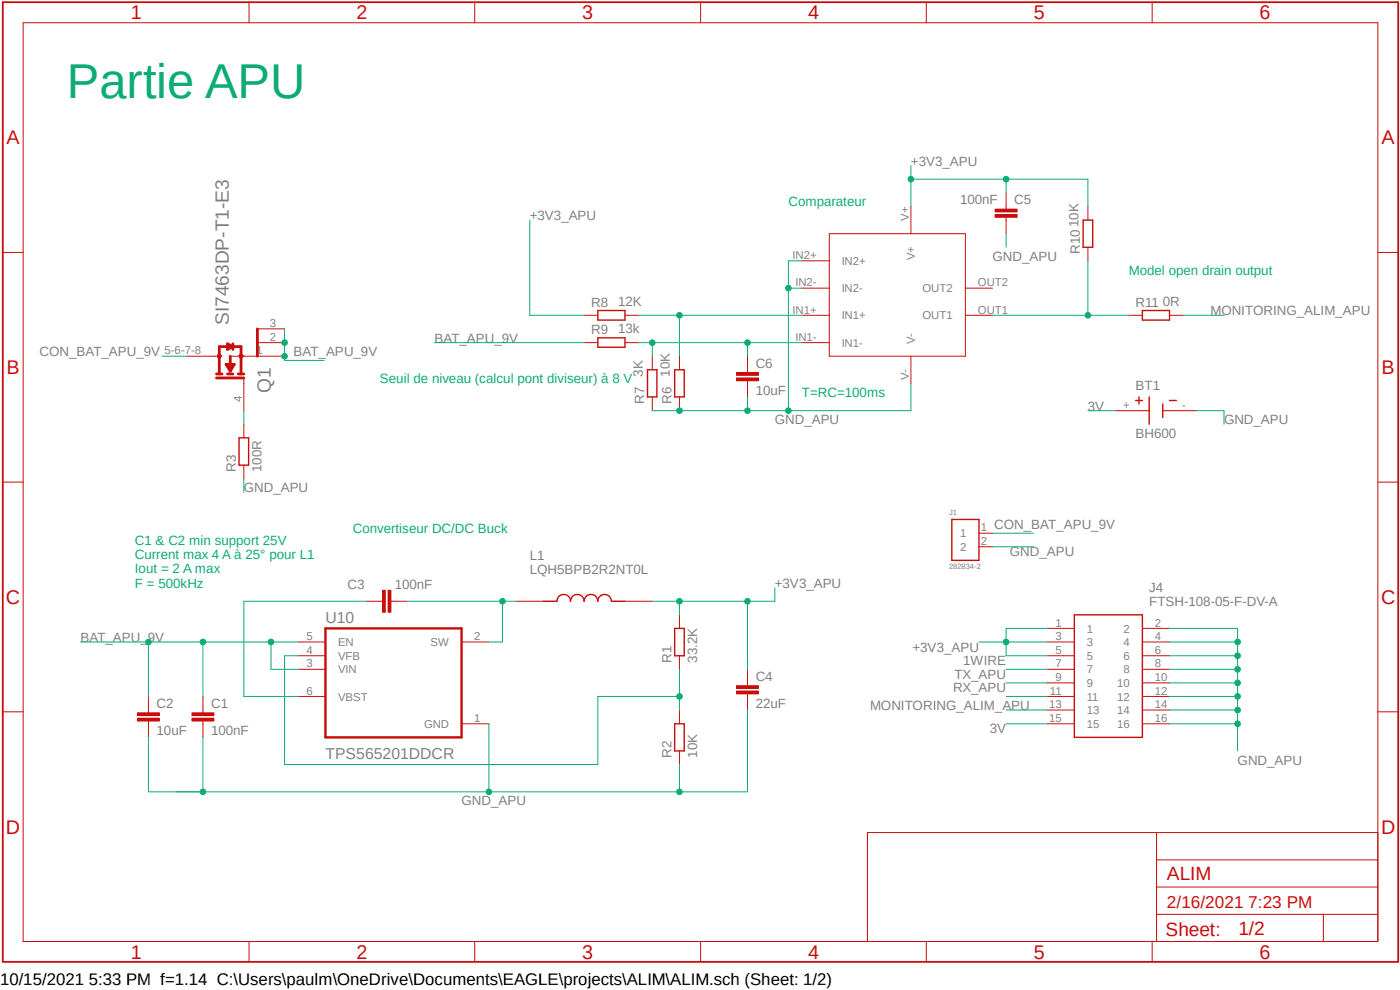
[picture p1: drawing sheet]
<svg xmlns="http://www.w3.org/2000/svg" width="297mm" height="210mm" viewBox="0 0 297 210" stroke-linecap="round" stroke-linejoin="round" font-family="sans-serif">
<path d="M0 .1l297.1 204.6M297.1 .1l-297.1 204.6" fill="none" stroke="#fff" stroke-width=".21"/>
<path d="M69 133.3h28.9v23.1h-28.9z" fill="none" stroke="#c90d0c" stroke-width=".51"/>
<path d="M63.3 136.2h5.7M63.3 139.1h5.7M97.9 136.2h5.8M43.1 150.6v.6M43.1 153v.5M63.3 142h5.7M63.3 147.7h5.7M97.9 153.5h5.8" fill="none" stroke="#c90d0c" stroke-width=".21"/>
<path d="M40.7 152.4h4.7v.6h-4.7z" fill-rule="evenodd" fill="#c90d0c"/>
<path d="M40.7 152.4h4.7v.6h-4.7z" fill="none" stroke="#c90d0c" stroke-width=".21"/>
<path d="M40.7 151.2h4.7v.6h-4.7z" fill-rule="evenodd" fill="#c90d0c"/>
<path d="M31.5 150.6v.6M31.5 153v.5M40.7 151.2h4.7v.6h-4.7zM43.1 147.7v2.9M43.1 153.5v2.9" fill="none" stroke="#c90d0c" stroke-width=".21"/>
<path d="M29.2 152.4h4.6v.6h-4.6z" fill-rule="evenodd" fill="#c90d0c"/>
<path d="M29.2 152.4h4.6v.6h-4.6z" fill="none" stroke="#c90d0c" stroke-width=".21"/>
<path d="M29.2 151.2h4.6v.6h-4.6z" fill-rule="evenodd" fill="#c90d0c"/>
<path d="M80.6 127.6h.6M82.9 127.6h.6M29.2 151.2h4.6v.6h-4.6zM31.5 147.7v2.9M31.5 153.5v2.9" fill="none" stroke="#c90d0c" stroke-width=".21"/>
<path d="M82.3 125.2h.6v4.7h-.6z" fill-rule="evenodd" fill="#c90d0c"/>
<path d="M82.3 125.2h.6v4.7h-.6z" fill="none" stroke="#c90d0c" stroke-width=".21"/>
<path d="M81.2 125.2h.5v4.7h-.5z" fill-rule="evenodd" fill="#c90d0c"/>
<path d="M77.7 127.6h2.9M81.2 125.2h.5v4.7h-.5zM83.5 127.6h2.9M109.5 127.6h5.8M132.6 127.6h5.8M144.1 130.4v2.9M144.1 139.1v2.9M144.1 150.6v2.9M144.1 159.3v2.9M158.6 144.9v.6M158.6 147.2v.5" fill="none" stroke="#c90d0c" stroke-width=".21"/>
<path d="M115.3 127.6h2.9a1.44 1.44 0 0 1 1.4-1.5 1.44 1.44 0 0 1 1.4 1.5 1.44 1.44 0 0 1 1.5-1.5 1.44 1.44 0 0 1 1.4 1.5 1.46 1.46 0 0 1 1.5-1.5 1.46 1.46 0 0 1 1.4 1.5 1.44 1.44 0 0 1 1.5-1.5 1.44 1.44 0 0 1 1.4 1.5h2.9M143.1 133.3h2.1v5.8h-2.1zM143.1 153.5h2.1v5.8h-2.1z" fill="none" stroke="#c90d0c" stroke-width=".3"/>
<path d="M156.3 146.6h4.6v.6h-4.6z" fill-rule="evenodd" fill="#c90d0c"/>
<path d="M156.3 146.6h4.6v.6h-4.6z" fill="none" stroke="#c90d0c" stroke-width=".21"/>
<path d="M156.3 145.5h4.6v.5h-4.6z" fill-rule="evenodd" fill="#c90d0c"/>
<g fill="none" stroke="#c90d0c" stroke-width=".21">
<path d="M170.1 55.3h5.8M175.9 49.6h28.9v26h-28.9zM193.3 43.8v5.8M213.4 43.8v.6M213.4 46.1v.6M123.9 66.9h2.9M123.9 72.7h2.9M132.6 66.9h2.9M132.6 72.7h2.9M138.4 75.6v2.8M144.1 75.6v2.8M170.1 66.9h5.8"/>
<path d="M170.1 72.7h5.8M170.1 61.1h5.8M193.3 75.6v5.7M204.8 66.9h5.8M204.8 61.1h5.8M138.4 84.2v2.9M144.1 84.2v2.9M156.3 145.5h4.6v.5h-4.6zM158.6 142v2.9M158.6 147.7v2.9"/>
</g>
<path d="M126.8 65.9h5.8v2h-5.8zM126.8 71.7h5.8v2h-5.8zM137.4 78.4h2v5.8h-2zM143.1 78.4h2.1v5.8h-2.1z" fill="none" stroke="#c90d0c" stroke-width=".3"/>
<path d="M211.1 45.5h4.7v.6h-4.7z" fill-rule="evenodd" fill="#c90d0c"/>
<path d="M211.1 45.5h4.7v.6h-4.7z" fill="none" stroke="#c90d0c" stroke-width=".21"/>
<path d="M211.1 44.4h4.7v.6h-4.7z" fill-rule="evenodd" fill="#c90d0c"/>
<path d="M211.1 44.4h4.7v.6h-4.7zM213.4 40.9v2.9M213.4 46.7v2.9M230.8 43.8v2.9M230.8 52.5v2.8M158.6 78.4v.6M239.5 66.9h2.9M248.1 66.9h2.9M158.6 80.8v.5" fill="none" stroke="#c90d0c" stroke-width=".21"/>
<path d="M229.8 46.7h2v5.8h-2zM242.4 65.9h5.7v2h-5.7z" fill="none" stroke="#c90d0c" stroke-width=".3"/>
<path d="M156.3 80.2h4.6v.6h-4.6z" fill-rule="evenodd" fill="#c90d0c"/>
<path d="M156.3 80.2h4.6v.6h-4.6z" fill="none" stroke="#c90d0c" stroke-width=".21"/>
<path d="M156.3 79h4.6v.6h-4.6z" fill-rule="evenodd" fill="#c90d0c"/>
<g fill="none" stroke="#c90d0c" stroke-width=".21">
<path d="M4.9 4.8h287.4v194.9h-287.4zM52.8 .5v4.3M100.7 .5v4.3M148.6 .5v4.3M196.5 .5v4.3M244.4 .5v4.3M.6 53.6h4.3M292.3 53.6h4.3M39.6 75.6h6.3M48.9 75.6h11.5M60.4 72.7h-5.7M60.4 69.8h-5.7"/>
<path d="M156.3 79h4.6v.6h-4.6zM158.6 75.6v2.8M51.7 80.2v6.9M158.6 81.3v2.9M236.6 87.1h7.2M246.7 87.1h7.2M.6 102.3h4.3M292.3 102.3h4.3M222.1 133.3h5.8M222.1 136.2h5.8M222.1 139.1h5.8M242.4 133.3h5.7"/>
<path d="M242.4 136.2h5.7M242.4 139.1h5.7M.6 151h4.3M222.1 142h5.8M222.1 144.9h5.8M222.1 147.7h5.8M222.1 150.6h5.8M222.1 153.5h5.8M242.4 142h5.7M242.4 144.9h5.7M242.4 147.7h5.7M242.4 150.6h5.7"/>
<path d="M242.4 153.5h5.7M292.3 151h4.3M245.4 176.6v23.1M292.3 176.6h-108.3v23.1M52.8 199.7v4.3M100.7 199.7v4.3M148.6 199.7v4.3M196.5 199.7v4.3M244.4 199.7v4.3M245.4 194h46.9M245.4 188.2h46.9M245.4 182.4h46.9"/>
<path d="M280.8 194v5.7"/>
</g>
<path d="M240.9 85h1.5M241.6 84.2v1.5M243.8 84.2v5.8M246.7 85.7v2.9M248.1 85h1.5M227.9 130.4h14.5v26h-14.5z" fill="none" stroke="#c90d0c" stroke-width=".3"/>
<path d="M.6 .5h296v203.5h-296z" fill="none" stroke="#c90d0c" stroke-width=".38"/>
<path d="M45.9 79.3h1.2M46.5 79.3v-5.8h4.6v5.8M48 77.3h1.7l-.8 1.4zM48.3 79.3h1.1M48.3 77.6h.8M48.3 72.9l1.1 .6-1.1 .6zM48.9 75.6v2.8M49.4 72.9v1.2M50.5 79.3h1.2M54.6 69.8v5.8M45.9 80.2h5.8" fill="none" stroke="#c90d0c" stroke-width=".59"/>
<path d="M50.8 75.3l.6-.1 .2 .2v.3l-.2 .2-.3 .1-.3-.2-.1-.2h.3l.1-.2 .2 .1-.1 .2-.5-.1z" fill-rule="evenodd" fill="#c90d0c"/>
<path d="M50.8 75.3l.6-.1 .2 .2v.3l-.2 .2-.3 .1-.3-.2-.1-.2h.3l.1-.2 .2 .1-.1 .2-.5-.1z" fill="none" stroke="#c90d0c" stroke-width=".21"/>
<path d="M46.2 75.3l.5-.1 .2 .2v.3l-.2 .2-.3 .1-.2-.2-.1-.2h.3l.1-.2 .2 .1-.1 .2-.5-.1z" fill-rule="evenodd" fill="#c90d0c"/>
<path d="M46.2 75.3l.5-.1 .2 .2v.3l-.2 .2-.3 .1-.2-.2-.1-.2h.3l.1-.2 .2 .1-.1 .2-.5-.1zM51.7 90v2.9M51.7 98.7v2.9M207.7 113.1h2.9M207.7 116h2.9" fill="none" stroke="#c90d0c" stroke-width=".21"/>
<path d="M50.7 92.9h2v5.8h-2zM201.9 110.2h5.8v8.7h-5.8z" fill="none" stroke="#c90d0c" stroke-width=".3"/>
<path d="M77.7 127.6h-26v20.1h11.6M86.4 127.6h23.1M106.6 127.6v8.6h-2.9" fill="none" stroke="#0dab76" stroke-width=".21"/>
<circle cx="106.6" cy="127.5" r=".6" fill="#0dab76"/>
<g fill="none" stroke="#0dab76" stroke-width=".21">
<path d="M63.3 139.1h-2.9v23.1h66.4v-14.5h17.3M144.1 142v8.6"/>
<circle cx="106.6" cy="127.5" r=".6"/>
</g>
<circle cx="144.1" cy="147.7" r=".6" fill="#0dab76"/>
<g fill="none" stroke="#0dab76" stroke-width=".21">
<path d="M135.5 66.9h34.6M144.1 66.9v8.7"/>
<circle cx="144.1" cy="147.7" r=".6"/>
</g>
<circle cx="144.1" cy="66.9" r=".6" fill="#0dab76"/>
<g fill="none" stroke="#0dab76" stroke-width=".21">
<path d="M135.5 72.7h34.6M138.4 72.7v2.9"/>
<circle cx="144.1" cy="66.9" r=".6"/>
</g>
<circle cx="138.4" cy="72.7" r=".6" fill="#0dab76"/>
<g fill="none" stroke="#0dab76" stroke-width=".21">
<path d="M158.6 72.7v2.9"/>
<circle cx="138.4" cy="72.7" r=".6"/>
</g>
<circle cx="158.6" cy="72.7" r=".6" fill="#0dab76"/>
<g fill="none" stroke="#0dab76" stroke-width=".21">
<path d="M230.8 55.3v11.6M210.6 66.9h28.9"/>
<circle cx="158.6" cy="72.7" r=".6"/>
</g>
<circle cx="230.8" cy="66.9" r=".6" fill="#0dab76"/>
<g fill="none" stroke="#0dab76" stroke-width=".21">
<path d="M251 66.9h8.7M230.8 87.1h5.8M138.4 127.6h20.2v14.4M144.1 127.6v2.8M213.4 153.5h8.7M213.4 150.6h8.7"/>
<circle cx="230.8" cy="66.9" r=".6"/>
</g>
<circle cx="144.1" cy="127.5" r=".6" fill="#0dab76"/>
<g fill="none" stroke="#0dab76" stroke-width=".21">
<path d="M158.6 127.6h5.8"/>
<circle cx="144.1" cy="127.5" r=".6"/>
</g>
<circle cx="158.6" cy="127.5" r=".6" fill="#0dab76"/>
<g fill="none" stroke="#0dab76" stroke-width=".21">
<path d="M193.3 35.1v8.7M193.3 38h20.1v2.9M112.4 46.7v20.2h11.5M164.4 124.7v2.9"/>
<circle cx="158.6" cy="127.5" r=".6"/>
</g>
<circle cx="193.2" cy="38" r=".6" fill="#0dab76"/>
<circle cx="193.2" cy="38" r=".6" fill="none" stroke="#0dab76" stroke-width=".21"/>
<circle cx="213.4" cy="38" r=".6" fill="#0dab76"/>
<g fill="none" stroke="#0dab76" stroke-width=".21">
<path d="M213.4 38h17.4v5.8M213.4 136.2h8.7M222.1 133.3h-8.7v5.8h8.7"/>
<circle cx="213.4" cy="38" r=".6"/>
</g>
<circle cx="213.4" cy="136.2" r=".6" fill="#0dab76"/>
<g fill="none" stroke="#0dab76" stroke-width=".21">
<path d="M92.2 72.7h31.7M43.1 136.2h20.2M57.5 136.2v5.8h5.8M207.7 136.2h5.7"/>
<circle cx="213.4" cy="136.2" r=".6"/>
</g>
<circle cx="57.5" cy="136.2" r=".6" fill="#0dab76"/>
<g fill="none" stroke="#0dab76" stroke-width=".21">
<path d="M31.5 147.7v-11.5h11.6v11.5"/>
<circle cx="57.5" cy="136.2" r=".6"/>
</g>
<circle cx="43" cy="136.2" r=".6" fill="#0dab76"/>
<g fill="none" stroke="#0dab76" stroke-width=".21">
<path d="M17.1 136.2h14.4"/>
<circle cx="43" cy="136.2" r=".6"/>
</g>
<circle cx="31.5" cy="136.2" r=".6" fill="#0dab76"/>
<g fill="none" stroke="#0dab76" stroke-width=".21">
<path d="M60.4 69.8v5.8"/>
<circle cx="31.5" cy="136.2" r=".6"/>
</g>
<circle cx="60.4" cy="72.7" r=".6" fill="#0dab76"/>
<g fill="none" stroke="#0dab76" stroke-width=".21">
<path d="M60.4 75.6v.9h8.4"/>
<circle cx="60.4" cy="72.7" r=".6"/>
</g>
<circle cx="60.4" cy="75.6" r=".6" fill="#0dab76"/>
<g fill="none" stroke="#0dab76" stroke-width=".21">
<path d="M193.3 81.3v5.8h-54.9"/>
<circle cx="60.4" cy="75.6" r=".6"/>
</g>
<circle cx="144.1" cy="87.1" r=".6" fill="#0dab76"/>
<circle cx="144.1" cy="87.1" r=".6" fill="none" stroke="#0dab76" stroke-width=".21"/>
<circle cx="167.3" cy="87.1" r=".6" fill="#0dab76"/>
<g fill="none" stroke="#0dab76" stroke-width=".21">
<path d="M158.6 84.2v2.9"/>
<circle cx="167.3" cy="87.1" r=".6"/>
</g>
<circle cx="158.6" cy="87.1" r=".6" fill="#0dab76"/>
<g fill="none" stroke="#0dab76" stroke-width=".21">
<path d="M170.1 55.3h-2.8v31.8M167.3 61.1h2.8"/>
<circle cx="158.6" cy="87.1" r=".6"/>
</g>
<circle cx="167.3" cy="61.1" r=".6" fill="#0dab76"/>
<g fill="none" stroke="#0dab76" stroke-width=".21">
<path d="M103.7 153.5v14.5h40.4v-5.8"/>
<circle cx="167.3" cy="61.1" r=".6"/>
</g>
<circle cx="103.7" cy="168" r=".6" fill="#0dab76"/>
<g fill="none" stroke="#0dab76" stroke-width=".21">
<path d="M158.6 150.6v17.4h-14.5"/>
<circle cx="103.7" cy="168" r=".6"/>
</g>
<circle cx="144.1" cy="168" r=".6" fill="#0dab76"/>
<g fill="none" stroke="#0dab76" stroke-width=".21">
<path d="M31.5 156.4v11.6h11.6v-11.6"/>
<circle cx="144.1" cy="168" r=".6"/>
</g>
<circle cx="43" cy="168" r=".6" fill="#0dab76"/>
<g fill="none" stroke="#0dab76" stroke-width=".21">
<path d="M213.4 49.6v2.9M253.9 87.1h5.8v2.9M248.1 133.3h14.5v26M248.1 136.2h14.5M43.1 168h60.6"/>
<circle cx="43" cy="168" r=".6"/>
</g>
<circle cx="262.5" cy="136.2" r=".6" fill="#0dab76"/>
<g fill="none" stroke="#0dab76" stroke-width=".21">
<path d="M248.1 139.1h14.5"/>
<circle cx="262.5" cy="136.2" r=".6"/>
</g>
<circle cx="262.5" cy="139.1" r=".6" fill="#0dab76"/>
<g fill="none" stroke="#0dab76" stroke-width=".21">
<path d="M248.1 142h14.5"/>
<circle cx="262.5" cy="139.1" r=".6"/>
</g>
<circle cx="262.5" cy="142" r=".6" fill="#0dab76"/>
<g fill="none" stroke="#0dab76" stroke-width=".21">
<path d="M248.1 144.9h14.5"/>
<circle cx="262.5" cy="142" r=".6"/>
</g>
<circle cx="262.5" cy="144.9" r=".6" fill="#0dab76"/>
<g fill="none" stroke="#0dab76" stroke-width=".21">
<path d="M248.1 147.7h14.5"/>
<circle cx="262.5" cy="144.9" r=".6"/>
</g>
<circle cx="262.5" cy="147.7" r=".6" fill="#0dab76"/>
<g fill="none" stroke="#0dab76" stroke-width=".21">
<path d="M248.1 150.6h14.5"/>
<circle cx="262.5" cy="147.7" r=".6"/>
</g>
<circle cx="262.5" cy="150.6" r=".6" fill="#0dab76"/>
<g fill="none" stroke="#0dab76" stroke-width=".21">
<path d="M248.1 153.5h14.5"/>
<circle cx="262.5" cy="150.6" r=".6"/>
</g>
<circle cx="262.5" cy="153.5" r=".6" fill="#0dab76"/>
<g fill="none" stroke="#0dab76" stroke-width=".21">
<path d="M34.4 75.6h5.2M51.7 87.1v2.9M51.7 101.6v2.8M210.6 116h8.6M210.6 113.1h8.6M213.4 142h8.7M213.4 147.7h8.7M213.4 144.9h8.7"/>
<circle cx="262.5" cy="153.5" r=".6"/>
</g>
<text font-size="10.4" fill="#0dab76" x="14.2" y="20.7">Partie APU</text>
<g font-size="4.2" fill="#c90d0c">
<text x="27.7" y="4.1">1</text>
<text x="75.6" y="4.1">2</text>
<text x="123.5" y="4.1">3</text>
<text x="171.5" y="4.1">4</text>
<text x="219.3" y="4.1">5</text>
<text x="267.2" y="4.1">6</text>
<text x="1.4" y="30.6">A</text>
<text x="293.1" y="30.6">A</text>
<text x="1.4" y="79.4">B</text>
<text x="293.1" y="79.4">B</text>
<text x="1.3" y="128.1">C</text>
<text x="293" y="128.1">C</text>
<text x="1.3" y="176.9">D</text>
<text x="293" y="176.9">D</text>
<text x="27.7" y="203.4">1</text>
<text x="75.6" y="203.4">2</text>
<text x="123.5" y="203.4">3</text>
<text x="171.5" y="203.4">4</text>
<text x="219.3" y="203.4">5</text>
<text x="267.2" y="203.4">6</text>
</g>
<g font-size="4.1" fill="#808080">
<text x="48.6" y="68.9" transform="rotate(-90 48.6 68.9)">SI7463DP-T1-E3</text>
<text x="57.5" y="83.4" transform="rotate(-90 57.5 83.4)">Q1</text>
</g>
<g font-size="4.1" fill="#c90d0c">
<text x="247.6" y="186.7">ALIM</text>
<text x="247.3" y="198.5">Sheet:</text>
<text x="262.7" y="198.3">1/2</text>
</g>
<text font-size="3.6" fill="#c90d0c" x="247.6" y="192.5">2/16/2021 7:23 PM</text>
<text font-size="3.6" x="0" y="208.9">10/15/2021 5:33 PM f=1.14 C:\Users\paulm\OneDrive\Documents\EAGLE\projects\ALIM\ALIM.sch (Sheet: 1/2)</text>
<g font-size="3.3" fill="#808080">
<text x="69" y="132.2">U10</text>
<text x="69" y="161">TPS565201DDCR</text>
</g>
<g font-size="2.8" fill="#808080">
<text x="193.3" y="35.1">+3V3_APU</text>
<text x="112.4" y="46.7">+3V3_APU</text>
<text x="203.7" y="43.3">100nF</text>
<text x="215.2" y="43.3">C5</text>
<text x="228.8" y="48.1" transform="rotate(-90 228.8 48.1)">10K</text>
<text x="229.1" y="53.9" transform="rotate(-90 229.1 53.9)">R10</text>
<text x="210.6" y="55.3">GND_APU</text>
<text x="125.4" y="65.2">R8</text>
<text x="131.1" y="64.9">12K</text>
<text x="240.9" y="65.2">R11</text>
<text x="246.7" y="64.9">0R</text>
<text x="125.4" y="71">R9</text>
<text x="131.1" y="70.7">13k</text>
<text x="256.8" y="66.9">MONITORING_ALIM_APU</text>
<text x="8.4" y="75.6">CON_BAT_APU_9V</text>
<text x="62.3" y="75.6">BAT_APU_9V</text>
<text x="92.2" y="72.7">BAT_APU_9V</text>
<text x="136.4" y="79.9" transform="rotate(-90 136.4 79.9)">3K</text>
<text x="142.1" y="79.9" transform="rotate(-90 142.1 79.9)">10K</text>
<text x="160.3" y="83.8">10uF</text>
<text x="160.3" y="78">C6</text>
<text x="240.9" y="82.8">BT1</text>
<text x="136.7" y="85.7" transform="rotate(-90 136.7 85.7)">R7</text>
<text x="142.5" y="85.7" transform="rotate(-90 142.5 85.7)">R6</text>
<text x="230.8" y="87.1">3V</text>
<text x="164.4" y="90">GND_APU</text>
<text x="240.9" y="92.9">BH600</text>
<text x="259.7" y="90">GND_APU</text>
<text x="50" y="100.1" transform="rotate(-90 50 100.1)">R3</text>
<text x="55.5" y="100.1" transform="rotate(-90 55.5 100.1)">100R</text>
<text x="51.7" y="104.4">GND_APU</text>
<text x="210.9" y="112.2">CON_BAT_APU_9V</text>
<text x="112.4" y="118.9">L1</text>
<text x="214.2" y="118">GND_APU</text>
<text x="73.7" y="125">C3</text>
<text x="83.7" y="125">100nF</text>
<text x="112.4" y="121.8">LQH5BPB2R2NT0L</text>
<text x="164.4" y="124.7">+3V3_APU</text>
<text x="243.8" y="125.7">J4</text>
<text x="243.8" y="128.6">FTSH-108-05-F-DV-A</text>
<text x="17.1" y="136.2">BAT_APU_9V</text>
<text x="142.5" y="140.5" transform="rotate(-90 142.5 140.5)">R1</text>
<text x="147.9" y="140.5" transform="rotate(-90 147.9 140.5)">33.2K</text>
<text x="193.6" y="138.2">+3V3_APU</text>
<text x="204.3" y="141.1">1WIRE</text>
<text x="160.3" y="144.4">C4</text>
<text x="202.2" y="146.9">RX_APU</text>
<text x="202.5" y="144">TX_APU</text>
<text x="33.2" y="156">10uF</text>
<text x="33.2" y="150.2">C2</text>
<text x="44.8" y="156">100nF</text>
<text x="44.8" y="150.2">C1</text>
<text x="160.3" y="150.2">22uF</text>
<text x="184.6" y="150.7">MONITORING_ALIM_APU</text>
<text x="210" y="155.6">3V</text>
<text x="142.5" y="160.7" transform="rotate(-90 142.5 160.7)">R2</text>
<text x="147.9" y="160.7" transform="rotate(-90 147.9 160.7)">10K</text>
<text x="262.6" y="162.2">GND_APU</text>
<text x="97.9" y="170.9">GND_APU</text>
</g>
<g font-size="2.8" fill="#0dab76">
<text x="167.3" y="43.8">Comparateur</text>
<text x="239.5" y="58.3">Model open drain output</text>
<text x="80.6" y="81.3">Seuil de niveau (calcul pont diviseur) à 8 V</text>
<text x="170.1" y="84.2">T=RC=100ms</text>
<text x="74.8" y="113.1">Convertiseur DC/DC Buck</text>
<text x="28.6" y="115.5">C1 &amp; C2 min support 25V</text>
<text x="28.6" y="118.6">Current max 4 A à 25° pour L1</text>
<text x="28.6" y="121.6">Iout = 2 A max</text>
<text x="28.6" y="124.7">F = 500kHz</text>
</g>
<g font-size="2.4" fill="#808080">
<text x="192.8" y="46.9" transform="rotate(-90 192.8 46.9)">V+</text>
<text x="168.1" y="54.9">IN2+</text>
<text x="178.6" y="56.2">IN2+</text>
<text x="194.1" y="55.2" transform="rotate(-90 194.1 55.2)">V+</text>
<text x="168.7" y="60.7">IN2-</text>
<text x="178.6" y="62">IN2-</text>
<text x="195.7" y="62">OUT2</text>
<text x="207.5" y="60.7">OUT2</text>
<text x="57.3" y="69.4">3</text>
<text x="168.1" y="66.5">IN1+</text>
<text x="178.6" y="67.8">IN1+</text>
<text x="195.7" y="67.8">OUT1</text>
<text x="207.5" y="66.5">OUT1</text>
<text x="34.9" y="75.1">5-6-7-8</text>
<text x="54.4" y="75.1">1</text>
<text x="57.3" y="72.3">2</text>
<text x="168.7" y="72.3">IN1-</text>
<text x="178.6" y="73.5">IN1-</text>
<text x="194.1" y="72.9" transform="rotate(-90 194.1 72.9)">V-</text>
<text x="192.8" y="80.5" transform="rotate(-90 192.8 80.5)">V-</text>
<text x="51.3" y="85.3" transform="rotate(-90 51.3 85.3)">4</text>
<text x="238.3" y="86.7">+</text>
<text x="250.8" y="86.7">-</text>
<text x="203.7" y="114">1</text>
<text x="208.1" y="112.7">1</text>
<text x="203.7" y="116.8">2</text>
<text x="208.1" y="115.6">2</text>
<text x="65" y="135.8">5</text>
<text x="71.7" y="137.1">EN</text>
<text x="91.3" y="137.1">SW</text>
<text x="100.6" y="135.8">2</text>
<text x="223.9" y="132.9">1</text>
<text x="223.9" y="135.8">3</text>
<text x="230.5" y="134.2">1</text>
<text x="230.5" y="137.1">3</text>
<text x="238.3" y="134.2">2</text>
<text x="238.3" y="137.1">4</text>
<text x="245" y="132.9">2</text>
<text x="245" y="135.8">4</text>
<text x="65" y="138.7">4</text>
<text x="65" y="141.6">3</text>
<text x="71.7" y="140">VFB</text>
<text x="71.7" y="142.8">VIN</text>
<text x="223.9" y="138.7">5</text>
<text x="223.9" y="141.6">7</text>
<text x="230.5" y="140">5</text>
<text x="230.5" y="142.8">7</text>
<text x="238.3" y="140">6</text>
<text x="238.3" y="142.8">8</text>
<text x="245" y="138.7">6</text>
<text x="245" y="141.6">8</text>
<text x="65" y="147.4">6</text>
<text x="71.7" y="148.6">VBST</text>
<text x="222.7" y="147.4">11</text>
<text x="223.9" y="144.5">9</text>
<text x="230.5" y="145.8">9</text>
<text x="230.5" y="148.6">11</text>
<text x="237" y="145.8">10</text>
<text x="237" y="148.6">12</text>
<text x="245" y="144.5">10</text>
<text x="245" y="147.4">12</text>
<text x="90" y="154.4">GND</text>
<text x="100.6" y="153.1">1</text>
<text x="222.5" y="150.2">13</text>
<text x="222.5" y="153.1">15</text>
<text x="230.5" y="151.5">13</text>
<text x="230.5" y="154.4">15</text>
<text x="237" y="151.5">14</text>
<text x="237" y="154.4">16</text>
<text x="245" y="150.2">14</text>
<text x="245" y="153.1">16</text>
</g>
<g font-size="1.6" fill="#808080">
<text x="201.3" y="109.2">J1</text>
<text x="201.3" y="120.8">282834-2</text>
</g>
</svg>
